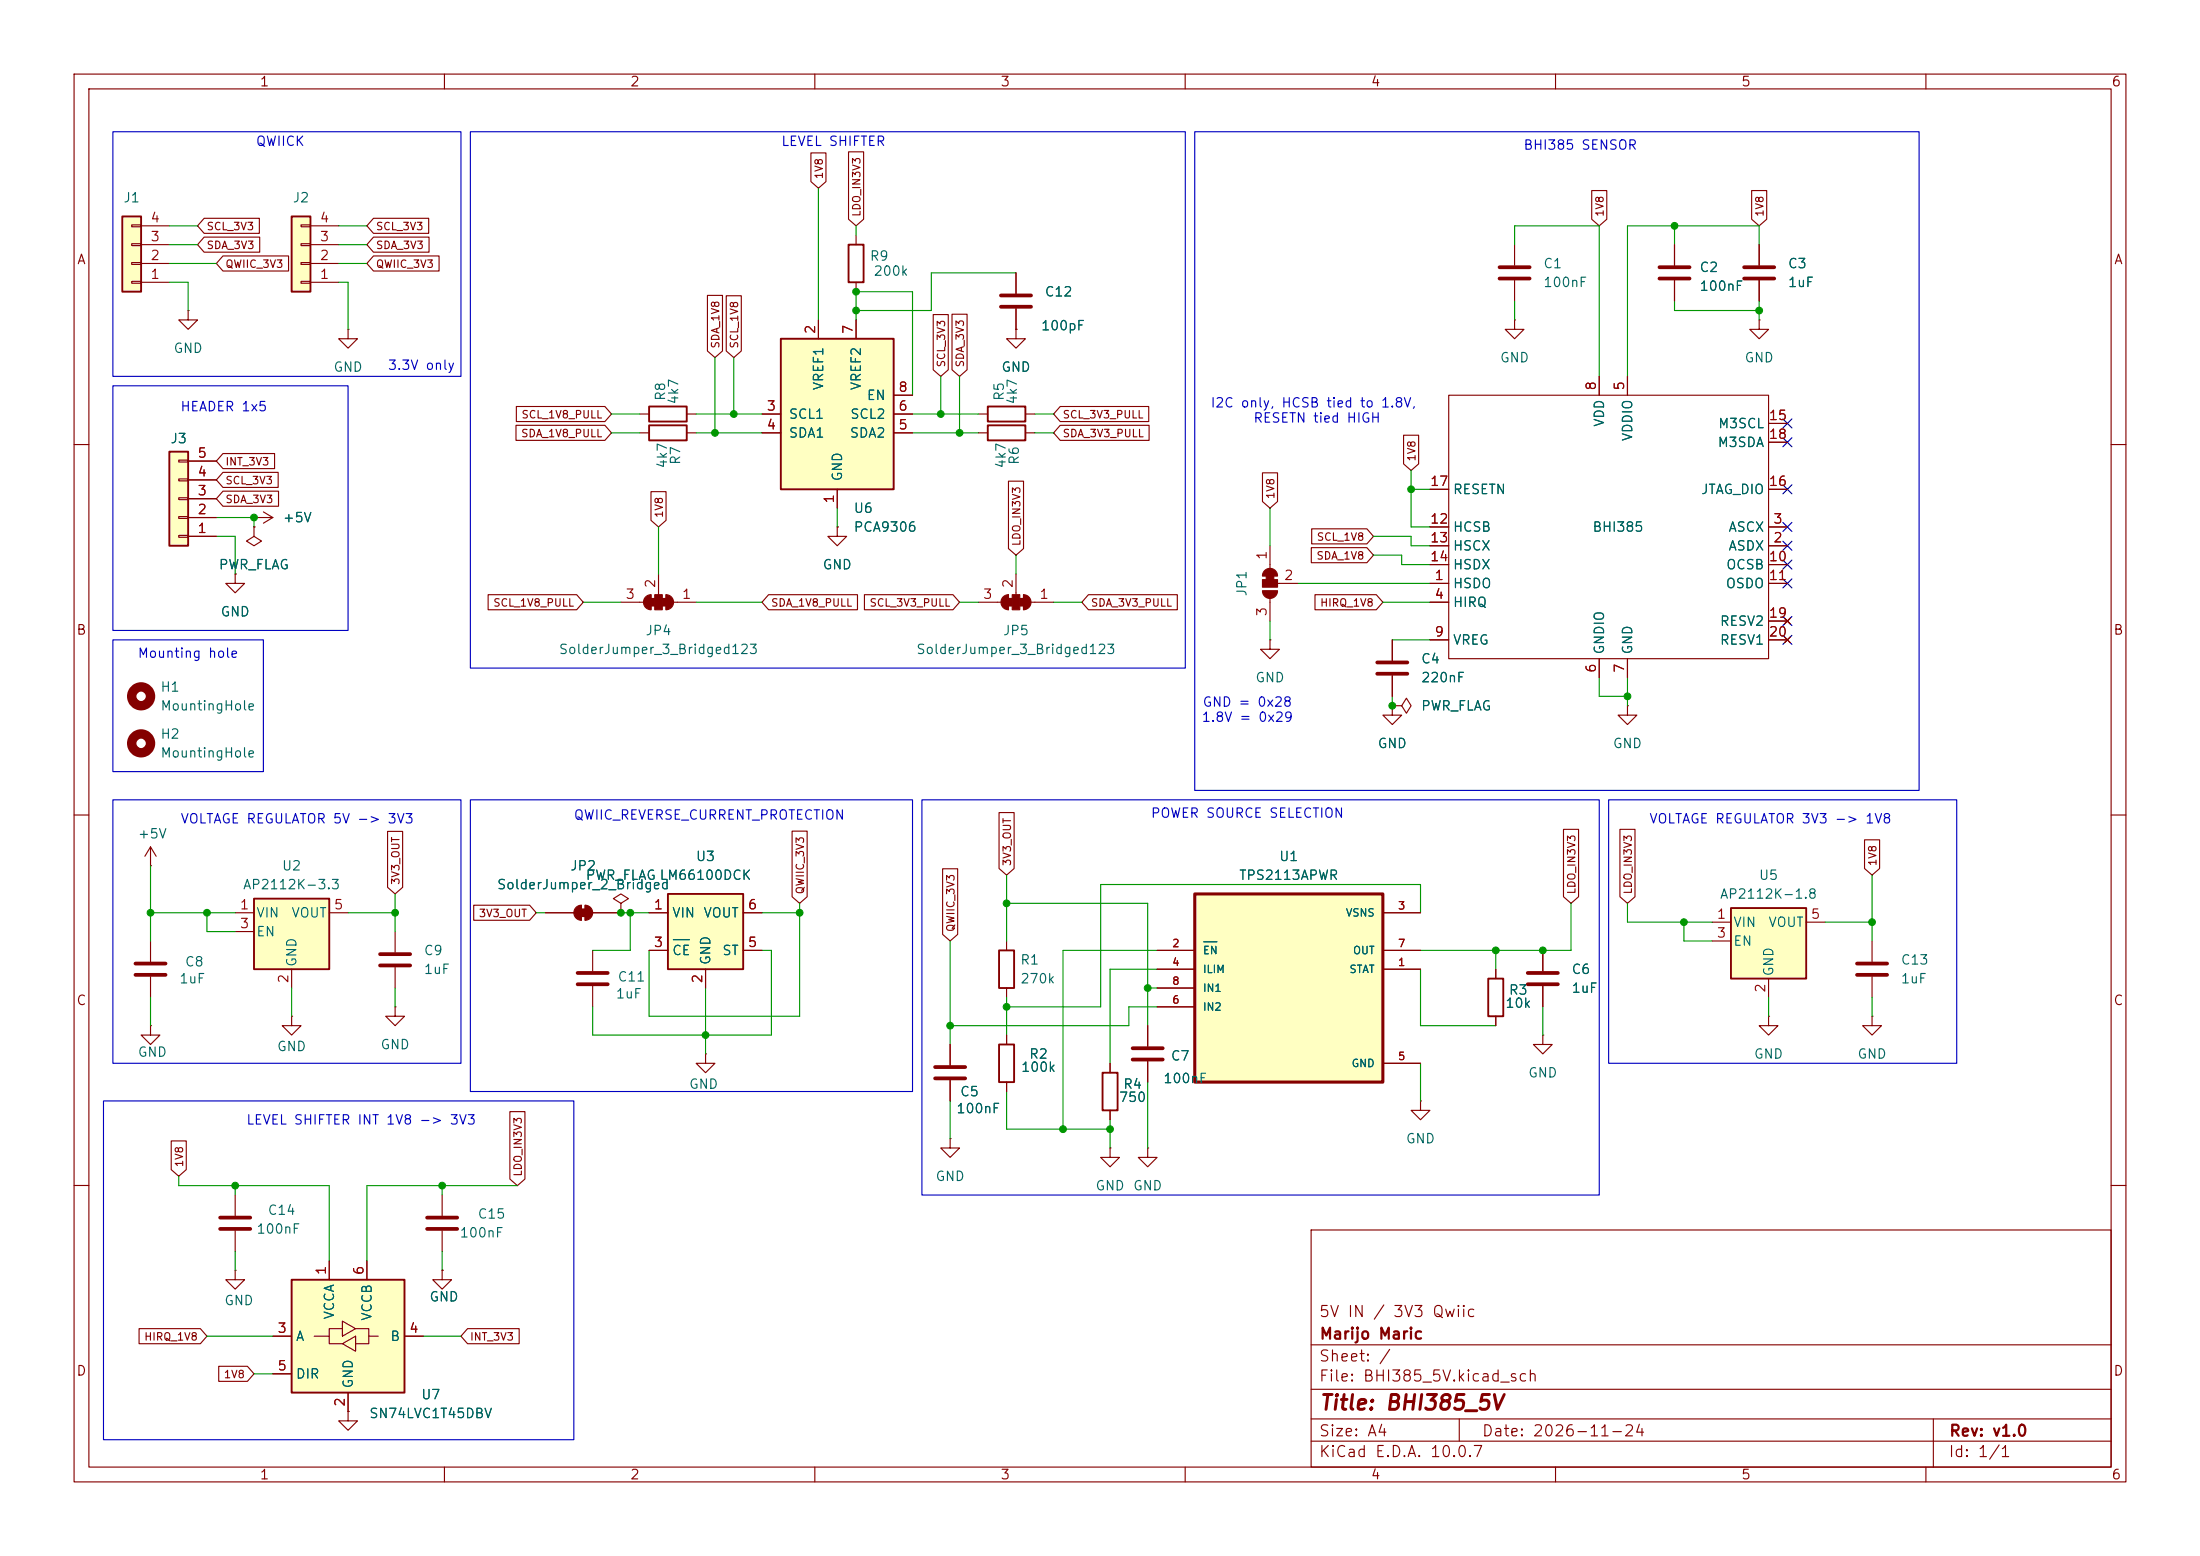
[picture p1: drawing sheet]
<svg xmlns="http://www.w3.org/2000/svg" width="297mm" height="210mm" viewBox="0 0 297 210" stroke-linecap="round" stroke-linejoin="round" font-family="sans-serif">
<g fill="none" stroke="#840000" stroke-width=".15">
<path d="M10 10h277v190h-277zM12 12h273v186h-273zM60 10v2M110 10v2M160 10v2M210 10v2M260 10v2M10 60h2M170.4 77.7h2.1M170.4 79.8h2.1M171.4 73.7v3M172.5 78.7h2.8"/>
<path d="M285 60h2M171.4 80.8v3M188 95.3v1.2h1.2l-1.2 1.3-1.3-1.3h1.3M188 95.3h.1M10 110h2M285 110h2M80 128.3v2.8M80 133.1v2.8M83.8 121.9l1-.6-1-.6-1 .6 1 .6v1.3M83.8 123.2h.1M95.2 142.2v1.3h1.3l-1.3 1.3-1.2-1.3h1.2M95.2 142.2h.1"/>
<path d="M10 160h2M177 166h108v32h-108zM285 160h2M60 198v2M110 198v2M160 198v2M177 194.5h108M177 191.5h108M177 187.5h108M177 181.5h108M197 191.5v3M210 198v2"/>
<path d="M260 198v2M261 191.5v6.5"/>
</g>
<g fill="#840000" stroke="#840000" stroke-width=".15">
<path d="M170.9 77.7h1.1v.5h-1.1z"/>
<path d="M170.7 77a1.02 1.02 0 0 1 1.1-.2 1.02 1.02 0 0 1 .7 .9h-2.1l.1-.4z"/>
<path d="M170.4 78.2h2.1v1h-2.1z"/>
<path d="M170.4 79.8h2.1a1.02 1.02 0 0 1-1.1 1 1.02 1.02 0 0 1-1-1z"/>
</g>
<path d="M78 131.3h4M78 132.8h4" fill="none" stroke="#840000" stroke-width=".51"/>
<path d="M233.7 122.6h10.1v9.5h-10.1z" fill="#ffffc2"/>
<path d="M133.3 54.9h5.1v2h-5.1zM233.7 122.6h10.1v9.5h-10.1z" fill="none" stroke="#840000" stroke-width=".25"/>
<g fill="none" stroke="#840000" stroke-width=".15">
<path d="M132.1 55.9h1.2M137.2 44.5v1.2h1.2l-1.2 1.3-1.3-1.3h1.3M137.2 44.5h.1M138.4 55.9h1.3M195.6 53.3h43.2v35.6h-43.2zM215.9 50.8v2.5M219.7 50.8v2.5M238.8 57.2h2.5M238.8 59.7h2.5M193 78.7h2.6M193 73.7h2.6M193 71.1h2.6"/>
<path d="M193 76.2h2.6M193 66h2.6M238.8 78.7h2.5M238.8 73.7h2.5M238.8 71.1h2.5M238.8 76.2h2.5M238.8 66h2.5M188 95.3h1.2l.7-1.1 .6 1.1-.6 1-.7-1M188 95.3h.1M193 81.3h2.6M193 86.4h2.6M215.9 88.9v2.5"/>
<path d="M219.7 95.3v1.2h1.3l-1.3 1.3-1.3-1.3h1.3M219.7 95.3h.1M219.7 88.9v2.5M238.8 86.4h2.5M238.8 83.8h2.5M240.9 83.4l.8 .8M240.9 86l.8 .7M241.7 83.4l-.8 .8M241.7 86l-.8 .7M231.1 124.5h2.6M231.1 127h2.6M238.8 132.1v2.5"/>
<path d="M243.8 124.5h2.6M252.7 127v2.8M252.7 131.8v2.8M149.9 154.9v1.3h1.2l-1.2 1.3-1.3-1.3h1.3M149.9 154.9h.1M191.8 148.6v1.3h1.2l-1.2 1.2-1.3-1.2h1.3M191.8 148.6h.1"/>
</g>
<path d="M250.7 130h4.1M250.7 131.6h4.1" fill="none" stroke="#840000" stroke-width=".51"/>
<path d="M90.2 120.7h10.1v10.1h-10.1z" fill="#ffffc2"/>
<path d="M114.6 33h2v5.1h-2zM90.2 120.7h10.1v10.1h-10.1z" fill="none" stroke="#840000" stroke-width=".25"/>
<g fill="none" stroke="#840000" stroke-width=".15">
<path d="M115.6 31.8v1.2M115.6 38.1v1.3M204.5 33v2.8M204.5 37.8v2.8M226.1 33v2.8M226.1 37.8v2.8M237.5 33v2.8M237.5 37.8v2.8M237.5 43.2v1.3h1.3l-1.3 1.2-1.3-1.2h1.3M237.5 43.2h.1M113 71.1v1.3h1.3l-1.3 1.3-1.2-1.3h1.2M113 71.1h.1"/>
<path d="M171.4 86.4v1.2h1.3l-1.3 1.3-1.2-1.3h1.2M171.4 86.4h.1M73.7 123.2h3.8M78.5 122.2v2M79 122.2v2M80 123.2h3.8M87.6 123.2h2.6M87.6 128.3h2.6M95.2 130.8v2.6M100.3 123.2h2.6M100.3 128.3h2.6M154.9 138.4v2.8"/>
<path d="M208.3 139.7v1.3h1.2l-1.2 1.2-1.3-1.2h1.3M208.3 139.7h.1M128.3 153.7v1.2h1.2l-1.2 1.3-1.3-1.3h1.3M128.3 153.7h.1M128.3 141v2.8M128.3 145.8v2.8M154.9 154.9v1.3h1.3l-1.3 1.3-1.2-1.3h1.2M154.9 154.9h.1M154.9 143.3v2.8"/>
</g>
<path d="M90.9 126.8h2.2" fill="none" stroke="#006464" stroke-width=".15"/>
<g fill="#840000" stroke="#840000" stroke-width=".15">
<path d="M78.2 122.7h1v1h-1z"/>
<path d="M77.8 122.5l.3-.3h.4v2a1.02 1.02 0 0 1-.9-.6 1.02 1.02 0 0 1 .2-1.1z"/>
<path d="M79 122.2a1.02 1.02 0 0 1 1 1 1.02 1.02 0 0 1-1 1z"/>
</g>
<path d="M202.4 36.1h4.1M202.4 37.6h4.1M224 36.1h4.1M224 37.6h4.1M235.5 36.1h4M235.5 37.6h4M126.2 144h4.1M126.2 145.5h4.1M152.9 141.5h4.1M152.9 143h4.1" fill="none" stroke="#840000" stroke-width=".51"/>
<path d="M161.3 120.7h25.4v25.4h-25.4z" fill="#ffffc2"/>
<path d="M161.3 120.7h25.4v25.4h-25.4z" fill="none" stroke="#840000" stroke-width=".41"/>
<g fill="none" stroke="#840000" stroke-width=".15">
<path d="M137.2 36.8v2.8M132.1 58.4h1.2M137.2 41.7v2.8M138.4 58.4h1.3M204.5 43.2v1.3h1.2l-1.2 1.2-1.3-1.2h1.3M204.5 43.2h.1M137.2 77.5v2.8M132.1 81.3h3M136.1 80.3v2M138.2 80.3v2M139.2 81.3h3M188 86.4v2.8"/>
<path d="M188 91.2v2.8M135.9 127v1.3M135.9 133.4v1.2M135.9 139.7v1.3M156.2 130.8h5.1M156.2 128.3h5.1M156.2 135.9h5.1M156.2 133.4h5.1M186.7 130.8h5.1M186.7 128.3h5.1M186.7 123.2h5.1M201.9 130.8v1.3"/>
<path d="M201.9 137.2v1.2M208.3 128.3v2.8M208.3 133.1v2.8M135.9 146.1v1.2M149.9 143.5v1.3M149.9 149.9v1.2M186.7 143.5h5.1"/>
</g>
<path d="M162.5 127.1h1.8" fill="none" stroke="#006464" stroke-width=".15"/>
<path d="M133.3 57.4h5.1v2h-5.1zM134.9 128.3h2v5.1h-2zM200.9 132.1h2v5.1h-2zM134.9 141h2v5.1h-2zM148.8 144.8h2.1v5.1h-2.1z" fill="none" stroke="#840000" stroke-width=".25"/>
<path d="M135.1 39.9h4.1M135.1 41.4h4.1M185.9 89.4h4.1M185.9 90.9h4.1M206.2 131.3h4.1M206.2 132.8h4.1" fill="none" stroke="#840000" stroke-width=".51"/>
<g fill="#840000" stroke="#840000" stroke-width=".15">
<path d="M137.7 80.8h.5v1h-.5z"/>
<path d="M138.2 80.3a1.02 1.02 0 0 1 1 1 1.02 1.02 0 0 1-1 1z"/>
<path d="M136.7 80.3h1v2h-1z"/>
<path d="M136.1 80.8h.6v1h-.6z"/>
<path d="M135.4 80.6l.4-.3h.3v2a1.02 1.02 0 0 1-.9-.6 1.02 1.02 0 0 1 .2-1.1z"/>
</g>
<path d="M105.4 45.7h15.2v20.3h-15.2z" fill="#ffffc2"/>
<path d="M105.4 45.7h15.2v20.3h-15.2z" fill="none" stroke="#840000" stroke-width=".25"/>
<g fill="none" stroke="#840000" stroke-width=".15">
<path d="M25.4 41.9v1.3h1.3l-1.3 1.3-1.3-1.3h1.3M25.4 41.9h.1M102.9 55.9h2.5M102.9 58.4h2.5M110.5 43.2v2.5M115.6 43.2v2.5M120.6 55.9h2.6M120.6 58.4h2.6M120.6 53.3h2.6M88.9 77.5v2.8M113 66v2.6M83.8 81.3h3.1"/>
<path d="M87.9 80.3v2M89.9 80.3v2M90.9 81.3h3.1M238.8 137.2v1.2h1.2l-1.2 1.3-1.3-1.3h1.3M238.8 137.2h.1M252.7 137.2v1.2h1.3l-1.3 1.3-1.2-1.3h1.2M252.7 137.2h.1"/>
</g>
<g fill="#840000" stroke="#840000" stroke-width=".15">
<path d="M89.4 80.8h.5v1h-.5z"/>
<path d="M89.9 80.3a1.02 1.02 0 0 1 1 1 1.02 1.02 0 0 1-1 1z"/>
<path d="M88.4 80.3h1v2h-1z"/>
<path d="M87.9 80.8h.5v1h-.5z"/>
<path d="M87.2 80.6l.3-.3h.4v2a1.02 1.02 0 0 1-.9-.6 1.02 1.02 0 0 1 .2-1.1z"/>
</g>
<path d="M16.5 29.2h2.5v10.2h-2.5z" fill="#ffffc2"/>
<path d="M16.5 29.2h2.5v10.2h-2.5z" fill="none" stroke="#840000" stroke-width=".25"/>
<path d="M17.8 38h1.2v.2h-1.2zM17.8 35.4h1.2v.3h-1.2zM17.8 32.9h1.2v.2h-1.2zM17.8 30.4h1.2v.2h-1.2zM19 38.1h3.9M19 35.6h3.9M19 33h3.9M19 30.5h3.9" fill="none" stroke="#840000" stroke-width=".15"/>
<path d="M39.4 29.2h2.5v10.2h-2.5z" fill="#ffffc2"/>
<path d="M39.4 29.2h2.5v10.2h-2.5z" fill="none" stroke="#840000" stroke-width=".25"/>
<path d="M40.6 38h1.3v.2h-1.3zM40.6 35.4h1.3v.3h-1.3zM40.6 32.9h1.3v.2h-1.3zM40.6 30.4h1.3v.2h-1.3zM41.9 38.1h3.8M41.9 35.6h3.8M41.9 33h3.8M41.9 30.5h3.8M47 44.5v1.2h1.3l-1.3 1.3-1.3-1.3h1.3M47 44.5h.1" fill="none" stroke="#840000" stroke-width=".15"/>
<path d="M22.9 61h2.5v12.7h-2.5z" fill="#ffffc2"/>
<path d="M87.6 54.9h5.1v2h-5.1zM87.6 57.4h5.1v2h-5.1zM22.9 61h2.5v12.7h-2.5z" fill="none" stroke="#840000" stroke-width=".25"/>
<g fill="none" stroke="#840000" stroke-width=".15">
<path d="M86.4 55.9h1.2M86.4 58.4h1.2M92.7 55.9h1.3M92.7 58.4h1.3M24.1 72.3h1.3v.2h-1.3zM24.1 69.7h1.3v.3h-1.3zM24.1 67.2h1.3v.2h-1.3zM24.1 64.6h1.3v.3h-1.3zM24.1 62.1h1.3v.3h-1.3zM25.4 72.4h3.8M25.4 69.9h3.8M25.4 67.3h3.8"/>
<path d="M25.4 64.8h3.8M25.4 62.2h3.8M31.7 77.5v1.2h1.3l-1.3 1.3-1.2-1.3h1.2M31.7 77.5h.1M34.3 69.9h.1M34.3 71.1v1.3l1 .6-1 .7-1-.7 1-.6M34.3 71.1h.1M34.3 69.9h2.5M35.6 69.1l1.2 .8M36.8 69.9l-1.2 .7M20.3 138.4v1.3h1.3l-1.3 1.3-1.3-1.3h1.3M20.3 138.4h.1"/>
<path d="M20.3 127v2.8M20.3 131.8v2.8M39.4 137.2v1.2h1.2l-1.2 1.3-1.3-1.3h1.3M39.4 137.2h.1M53.3 135.9v1.3h1.3l-1.3 1.2-1.2-1.2h1.2M53.3 135.9h.1M53.3 125.7v2.8M53.3 130.6v2.8"/>
</g>
<path d="M18.3 130h4.1M18.3 131.6h4.1M51.3 128.8h4.1M51.3 130.3h4.1" fill="none" stroke="#840000" stroke-width=".51"/>
<g fill="none" stroke="#840000" stroke-width="1.3">
<circle cx="19" cy="94" r="1.27"/>
<circle cx="19" cy="100.3" r="1.27"/>
</g>
<path d="M34.3 121.3h10.1v9.5h-10.1z" fill="#ffffc2"/>
<path d="M34.3 121.3h10.1v9.5h-10.1z" fill="none" stroke="#840000" stroke-width=".25"/>
<path d="M20.3 116.8h.1M20.3 114.3l-.7 1.3M20.3 114.3l.8 1.3M20.3 114.3v2.5M31.7 123.2h2.6M31.7 125.7h2.6M39.4 130.8v2.6M44.4 123.2h2.6" fill="none" stroke="#840000" stroke-width=".15"/>
<path d="M39.4 172.7h15.2v15.3h-15.2z" fill="#ffffc2"/>
<path d="M39.4 172.7h15.2v15.3h-15.2z" fill="none" stroke="#840000" stroke-width=".25"/>
<g fill="none" stroke="#840000" stroke-width=".15">
<path d="M27.6 32h7.5v2h-7.5l-.9-1zM27.6 29.5h7.4v2h-7.4l-.9-1zM30.1 34.5h8.9v2.1h-8.9l-.9-1zM50.4 34.5h8.9v2.1h-8.9l-.9-1zM50.4 29.5h7.5v2h-7.5l-.9-1zM50.4 32h7.5v2h-7.5l-.9-1zM95.5 39.9h2v7.5l-1 .9-1-.9zM98 39.9h2.1v7.5l-1 .9-1.1-.9zM109.5 20.6h2v3.9l-1 .9-1-.9zM114.6 20.5h2v9.1l-1 .9-1-.9zM137.2 36.8v2.8M214.9 25.7h2v3.9l-1 .9-1-.9z"/>
<path d="M226.1 33v2.8M226.1 37.8v2.8M236.5 25.7h2v3.9l-1 .9-1-.9zM237.5 33v2.8M237.5 37.8v2.8M69.7 57.4h12l.8 1-.8 1h-12zM69.7 54.9h12l.8 1-.8 1h-12zM102.9 55.9h2.5M102.9 58.4h2.5M110.5 43.2v2.5M115.6 43.2v2.5M120.6 55.9h2.6"/>
<path d="M120.6 58.4h2.6M120.6 53.3h2.6M126 42.5h2v7.4l-1 .9-1-.9zM128.5 42.4h2.1v7.5l-1.1 .9-1-.9zM137.2 44.5h.1M137.2 41.7v2.8M143.1 54.9h12v2h-12l-.9-1zM143.1 57.4h12v2h-12l-.9-1zM189.5 58.7h2v3.9l-1 .9-1-.9zM215.9 50.8v2.5M219.7 50.8v2.5M238.8 57.2h2.5"/>
<path d="M238.8 59.7h2.5M25.4 72.4h3.8M25.4 69.9h3.8M25.4 67.3h3.8M25.4 64.8h3.8M25.4 62.2h3.8M30.1 61.2h7v2h-7l-.9-1zM30.1 63.8h7.5v2h-7.5l-.9-1zM30.1 66.3h7.5v2h-7.5l-.9-1zM31.7 77.5h.1M34.3 69.9h.1M34.3 71.1h.1"/>
<path d="M87.9 66.4h2v3.8l-1 .9-1-.9zM113 71.1h.1M113 66v2.6M136.1 64.9h2.1v9.1l-1 .9-1.1-.9zM170.4 63.8h2.1v3.9l-1.1 .9-1-.9zM177 73.9h7.5l.9 1-.9 1h-7.5zM177.1 71.4h7.4l.9 1-.9 1h-7.4zM193 78.7h2.6M193 73.7h2.6M193 71.1h2.6M193 76.2h2.6M193 66h2.6"/>
<path d="M238.8 78.7h2.5M238.8 73.7h2.5M238.8 71.1h2.5M238.8 76.2h2.5M238.8 66h2.5M65.9 80.3h12l.8 1-.8 1h-12zM103.8 80.3h12v2h-12l-.9-1zM116.7 80.3h12l.8 1-.8 1h-12zM146.9 80.3h12v2h-12l-.9-1zM177.5 80.3h8.3l.9 1-.9 1h-8.3zM188 95.3h.1M188 86.4v2.8"/>
<path d="M188 91.2v2.8M193 81.3h2.6M193 86.4h2.6M215.9 88.9v2.5M219.7 88.9v2.5M238.8 86.4h2.5M238.8 83.8h2.5M240.9 83.4l.8 .8M240.9 86l.8 .7M241.7 83.4l-.8 .8M241.7 86l-.8 .7M52.3 112.2h2.1v7.6l-1.1 .9-1-.9z"/>
<path d="M106.9 112.2h2.1v8.8l-1.1 .9-1-.9zM127.3 117.3h2v8.8l-1 .9-1-.9zM134.9 109.7h2v7.5l-1 .9-1-.9zM211.1 111.9h2v9.1l-1 .9-1-.9zM218.7 111.9h2v9.1l-1 .9-1-.9zM251.7 113.3h2v3.9l-1 .9-1-.9zM64 122.2h7.5l.9 1-.9 1h-7.5zM73.7 123.2h3.8M80 123.2h3.8M83.8 123.2h.1M87.6 128.3h2.6M87.6 123.2h2.6"/>
<path d="M95.2 130.8v2.6M100.3 128.3h2.6M100.3 123.2h2.6M135.9 139.7v1.3M154.9 138.4v2.8M156.2 130.8h5.1M156.2 128.3h5.1M156.2 135.9h5.1M156.2 133.4h5.1M186.7 130.8h5.1M186.7 128.3h5.1M186.7 123.2h5.1"/>
<path d="M201.9 130.8v1.3M201.9 137.2v1.2M208.3 128.3v2.8M208.3 133.1v2.8M23.1 154h2v3.9l-1 .9-1-.9zM68.8 150h2.1v9.1l-1.1 .9-1-.9zM128.3 141v2.8M128.3 145.8v2.8M135.9 146.1v1.2M149.9 143.5v1.3M149.9 149.9v1.2M154.9 143.3v2.8"/>
<path d="M186.7 143.5h5.1M18.8 179.3h8.3l.8 1-.8 1.1h-8.3zM31.7 171.5v1.2h-1.2l1.2 1.3 1.3-1.3h-1.3M31.7 171.5h.1M31.7 161.3v2.8M31.7 166.1v2.8M44.4 170.2v2.5M46.2 179.3h-1.8v1M46.2 178.3l1.8 1-1.8 1zM48 179.3h1.8v1h1.3M49.5 170.2v2.5M59.7 171.5v1.2h-1.3l1.3 1.3 1.3-1.3h-1.3"/>
<path d="M59.7 171.5h.1M59.7 161.3v2.8M59.7 166.1v2.8M63.1 179.3h7v2.1h-7l-.9-1.1zM29.5 184.4h3.9l.9 1-.9 1h-3.9zM36.8 180.3h2.6M36.8 185.4h2.6M42.4 180.3h2v1.1h1.8M46.2 181.4l1.8-1.1v2.1zM47 190.5v1.3h-1.3l1.3 1.2 1.3-1.2h-1.3M47 190.5h.1M47 188v2.5"/>
<path d="M49.8 180.3v1.1h-1.8M54.6 180.3h2.5"/>
</g>
<path d="M29.7 164.3h4.1M29.7 165.9h4.1M57.7 164.3h4M57.7 165.9h4" fill="none" stroke="#840000" stroke-width=".51"/>
<g fill="none" stroke="#009600" stroke-width=".15">
<path d="M22.9 30.5h3.8M22.9 38.1h2.5v3.8M22.9 33h3.8M22.9 35.6h6.3M45.7 30.5h3.8M45.7 38.1h1.3v6.4M45.7 33h3.8M45.7 35.6h3.8M110.5 25.4v17.8M115.6 30.5v1.3M137.2 36.8h-11.5v5.1h-10.1M204.5 33v-2.5h11.4v20.3"/>
<path d="M226.1 30.5v2.5M237.5 33v-2.5h-17.8v20.3M82.5 55.9h3.9M82.5 58.4h3.9M94 55.9h8.9M94 58.4h8.9M96.5 48.3v10.1M99.1 48.3v7.6M115.6 43.2v-3.8h7.6v13.9M123.2 55.9h8.9M123.2 58.4h8.9M127 50.8v5.1"/>
<path d="M129.5 50.8v7.6M139.7 55.9h2.5M139.7 58.4h2.5M204.5 40.6v2.6M226.1 40.6v1.3h11.4M237.5 40.6v2.6M29.2 72.4h2.5v5.1M29.2 69.9h5.1v1.2M88.9 71.1v6.4M113 68.6v2.5M137.2 74.9v2.6M171.4 68.6v5.1"/>
<path d="M175.3 78.7h17.7M185.4 72.4h5.1v1.3h2.5M185.4 74.9h3.8v1.3h3.8M190.5 63.5v7.6h2.5M190.5 66h2.5M78.7 81.3h5.1M94 81.3h8.9M129.5 81.3h2.6M142.2 81.3h3.8M171.4 83.8v2.6M186.7 81.3h6.3M188 86.4h5"/>
<path d="M188 94v1.3M215.9 91.4v2.6h3.8M219.7 91.4v3.9M20.3 116.8v10.2M135.9 118.1v8.9M252.7 118.1v8.9M20.3 123.2h11.4M20.3 134.6v3.8M27.9 123.2v2.5h3.8M39.4 133.4v3.8M47 123.2h6.3M53.3 120.7v5"/>
<path d="M53.3 133.4v2.5M72.4 123.2h1.3M83.8 123.2h3.8M85.1 123.2v5.1h-5.1M95.2 133.4v8.8M102.9 128.3h1.2v11.4h-24.1v-3.8M102.9 123.2h5M107.9 121.9v15.3h-20.3v-8.9M128.3 127v14M135.9 134.6v5.1M135.9 121.9h19v16.5M154.9 133.4h1.3"/>
<path d="M156.2 135.9h-3.8v2.5h-24.1M156.2 128.3h-12.7v24.1M156.2 130.8h-6.3v12.7M191.8 123.2v-3.8h-43.2v16.5h-12.7M191.8 130.8v7.6h10.1M201.9 128.3v2.5M208.3 135.9v3.8M212.1 121.9v6.4h-20.3M219.7 121.9v2.6h11.4M227.3 124.5v2.5h3.8M238.8 134.6v2.6M246.4 124.5h6.3"/>
<path d="M252.7 134.6v2.6M24.1 158.8v1.2h20.3v10.2M128.3 148.6v5.1M135.9 147.3v5.1h14M149.9 151.1v3.8M154.9 146.1v8.8M191.8 143.5v5.1M31.7 160v1.3M31.7 168.9v2.6M59.7 160v1.3M59.7 168.9v2.6M69.8 160h-20.3v10.2"/>
<path d="M27.9 180.3h8.9M34.3 185.4h2.5M57.1 180.3h5.1"/>
</g>
<g fill="none" stroke="#000084" stroke-width=".15">
<path d="M240.7 59.1l1.2 1.2M240.7 56.5l1.2 1.3M241.9 59.1l-1.2 1.2M241.9 56.5l-1.2 1.3M240.7 78.1l1.2 1.2M240.7 65.4l1.2 1.2M240.7 70.5l1.2 1.2M240.7 75.6l1.2 1.2M240.7 73.1l1.2 1.2M241.9 78.1l-1.2 1.2M241.9 65.4l-1.2 1.2M241.9 70.5l-1.2 1.2"/>
<path d="M241.9 75.6l-1.2 1.2M241.9 73.1l-1.2 1.2M240.7 85.8l1.2 1.2M240.7 83.2l1.2 1.2M241.9 85.8l-1.2 1.2M241.9 83.2l-1.2 1.2"/>
</g>
<path d="M15.2 17.8h47v33h-47zM63.5 17.8h96.5v72.4h-96.5zM161.3 17.8h97.8v88.9h-97.8zM15.2 52.1h31.8v33h-31.8zM15.2 86.4h20.4v17.7h-20.4zM15.2 108h47v35.5h-47zM63.5 108h59.7v39.3h-59.7zM124.5 108h91.4v53.3h-91.4zM217.2 108h47v35.5h-47zM14 148.6h63.5v45.7h-63.5z" fill="none" stroke="#0000c2" stroke-width=".15"/>
<path d="M90.9 126.8h2.2M162.5 127.1h1.8" fill="none" stroke="#006464" stroke-width=".15"/>
<g fill="#009600" stroke="#009600" stroke-width=".14">
<circle cx="226.1" cy="30.5" r=".46"/>
<circle cx="237.5" cy="41.9" r=".46"/>
<circle cx="190.5" cy="66" r=".46"/>
<circle cx="188" cy="95.3" r=".46"/>
<circle cx="219.7" cy="94" r=".46"/>
<circle cx="227.3" cy="124.5" r=".46"/>
<circle cx="201.9" cy="128.3" r=".46"/>
<circle cx="208.3" cy="128.3" r=".46"/>
<circle cx="252.7" cy="124.5" r=".46"/>
<circle cx="128.3" cy="138.4" r=".46"/>
<circle cx="154.9" cy="133.4" r=".46"/>
<circle cx="135.9" cy="121.9" r=".46"/>
<circle cx="135.9" cy="135.9" r=".46"/>
<circle cx="149.9" cy="152.4" r=".46"/>
<circle cx="143.5" cy="152.4" r=".46"/>
<circle cx="129.5" cy="58.4" r=".46"/>
<circle cx="127" cy="55.9" r=".46"/>
<circle cx="115.6" cy="39.4" r=".46"/>
<circle cx="115.6" cy="41.9" r=".46"/>
<circle cx="95.2" cy="139.7" r=".46"/>
<circle cx="85.1" cy="123.2" r=".46"/>
<circle cx="107.9" cy="123.2" r=".46"/>
<circle cx="83.8" cy="123.2" r=".46"/>
<circle cx="34.3" cy="69.9" r=".46"/>
<circle cx="99.1" cy="55.9" r=".46"/>
<circle cx="96.5" cy="58.4" r=".46"/>
<circle cx="20.3" cy="123.2" r=".46"/>
<circle cx="27.9" cy="123.2" r=".46"/>
<circle cx="53.3" cy="123.2" r=".46"/>
<circle cx="31.7" cy="160" r=".46"/>
<circle cx="59.7" cy="160" r=".46"/>
</g>
<text font-size="2" fill="#840000" x="178" y="190.8">Title: BHI385_5V</text>
<g font-size="1.5" fill="#840000">
<text x="178" y="178.1">5V IN / 3V3 Qwiic</text>
<text x="178" y="184.1">Sheet: /</text>
<text x="178" y="181.1">Marijo Maric</text>
<text x="178" y="186.8">File: BHI385_5V.kicad_sch</text>
<text x="178" y="197">KiCad E.D.A. 10.0.7</text>
<text x="178" y="194.2">Size: A4</text>
<text x="200" y="194.2">Date: 2026-11-24</text>
<text x="263" y="197">Id: 1/1</text>
<text x="263" y="194.2">Rev: v1.0</text>
</g>
<g font-size="1.3" fill="#840000">
<text x="35" y="12">1</text>
<text x="85" y="12">2</text>
<text x="135" y="12">3</text>
<text x="185" y="12">4</text>
<text x="235" y="12">5</text>
<text x="285" y="12">6</text>
<text x="10.3" y="36">A</text>
<text x="285.3" y="36">A</text>
<text x="10.2" y="86">B</text>
<text x="285.2" y="86">B</text>
<text x="10.2" y="136">C</text>
<text x="285.2" y="136">C</text>
<text x="10.2" y="186">D</text>
<text x="285.2" y="186">D</text>
<text x="35" y="200">1</text>
<text x="85" y="200">2</text>
<text x="135" y="200">3</text>
<text x="185" y="200">4</text>
<text x="235" y="200">5</text>
<text x="285" y="200">6</text>
</g>
<g font-size="1.3" fill="#0000c2">
<text x="34.5" y="20">QWIICK</text>
<text x="105.4" y="20">LEVEL SHIFTER</text>
<text x="205.6" y="20.5">BHI385 SENSOR</text>
<text x="52.3" y="50.2">3.3V only</text>
<text x="24.3" y="55.8">HEADER 1x5</text>
<text x="163.3" y="55.3">I2C only, HCSB tied to 1.8V,</text>
<text x="169.1" y="57.4">RESETN tied HIGH</text>
<text x="18.5" y="89.1">Mounting hole</text>
<text x="162.3" y="95.7">GND = 0x28</text>
<text x="162.1" y="97.7">1.8V = 0x29</text>
<text x="24.3" y="111.5">VOLTAGE REGULATOR 5V -&gt; 3V3</text>
<text x="77.4" y="110.9">QWIIC_REVERSE_CURRENT_PROTECTION</text>
<text x="155.3" y="110.7">POWER SOURCE SELECTION</text>
<text x="222.6" y="111.5">VOLTAGE REGULATOR 3V3 -&gt; 1V8</text>
<text x="33.2" y="152.1">LEVEL SHIFTER INT 1V8 -&gt; 3V3</text>
</g>
<g font-size="1.3" fill="#006464">
<text x="16.6" y="27.6">J1</text>
<text x="39.4" y="27.6">J2</text>
<text x="117.3" y="35.5">R9</text>
<text x="117.8" y="37.5">200k</text>
<text x="141" y="40.3">C12</text>
<text x="208.3" y="36.5">C1</text>
<text x="208.3" y="39.1">100nF</text>
<text x="229.3" y="37">C2</text>
<text x="229.3" y="39.6">100nF</text>
<text x="241.3" y="36.5">C3</text>
<text x="241.3" y="39.1">1uF</text>
<text x="23.3" y="48">GND</text>
<text x="140.4" y="44.9">100pF</text>
<text x="44.9" y="50.5">GND</text>
<text x="111.5" y="52.8" transform="rotate(-90 111.5 52.8)">VREF1</text>
<text x="116.5" y="52.8" transform="rotate(-90 116.5 52.8)">VREF2</text>
<text x="135.1" y="50.5">GND</text>
<text x="202.4" y="49.2">GND</text>
<text x="235.4" y="49.2">GND</text>
<text x="90.1" y="54.2" transform="rotate(-90 90.1 54.2)">R8</text>
<text x="91.9" y="54.7" transform="rotate(-90 91.9 54.7)">4k7</text>
<text x="106.4" y="56.8">SCL1</text>
<text x="106.4" y="59.4">SDA1</text>
<text x="114.6" y="59.4">SDA2</text>
<text x="114.7" y="56.8">SCL2</text>
<text x="116.9" y="54.3">EN</text>
<text x="135.8" y="54.2" transform="rotate(-90 135.8 54.2)">R5</text>
<text x="137.6" y="54.7" transform="rotate(-90 137.6 54.7)">4k7</text>
<text x="216.9" y="57.7" transform="rotate(-90 216.9 57.7)">VDD</text>
<text x="220.7" y="59.6" transform="rotate(-90 220.7 59.6)">VDDIO</text>
<text x="231.9" y="58.1">M3SCL</text>
<text x="22.9" y="60.1">J3</text>
<text x="90.4" y="63.3" transform="rotate(-90 90.4 63.3)">4k7</text>
<text x="92.1" y="62.8" transform="rotate(-90 92.1 62.8)">R7</text>
<text x="114" y="65.1" transform="rotate(-90 114 65.1)">GND</text>
<text x="136.1" y="63.3" transform="rotate(-90 136.1 63.3)">4k7</text>
<text x="137.9" y="62.8" transform="rotate(-90 137.9 62.8)">R6</text>
<text x="231.8" y="60.7">M3SDA</text>
<text x="38.1" y="70.8">+5V</text>
<text x="115.2" y="69.5">U6</text>
<text x="196.1" y="67">RESETN</text>
<text x="229.6" y="67">JTAG_DIO</text>
<text x="29.4" y="77.2">PWR_FLAG</text>
<text x="111" y="77.2">GND</text>
<text x="115.2" y="72.1">PCA9306</text>
<text x="196.1" y="72.1">HCSB</text>
<text x="196.1" y="74.6">HSCX</text>
<text x="196.1" y="77.2">HSDX</text>
<text x="214.9" y="72.1">BHI385</text>
<text x="232.9" y="77.2">OCSB</text>
<text x="233.2" y="74.6">ASDX</text>
<text x="233.2" y="72.1">ASCX</text>
<text x="29.7" y="83.5">GND</text>
<text x="168.6" y="80.6" transform="rotate(-90 168.6 80.6)">JP1</text>
<text x="196.1" y="79.7">HSDO</text>
<text x="196.1" y="82.2">HIRQ</text>
<text x="232.9" y="79.7">OSDO</text>
<text x="75.3" y="88.6">SolderJumper_3_Bridged123</text>
<text x="87" y="86.1">JP4</text>
<text x="123.6" y="88.6">SolderJumper_3_Bridged123</text>
<text x="135.3" y="86.1">JP5</text>
<text x="191.8" y="89.9">C4</text>
<text x="196.1" y="87.3">VREG</text>
<text x="216.9" y="88.4" transform="rotate(-90 216.9 88.4)">GNDIO</text>
<text x="220.7" y="88.4" transform="rotate(-90 220.7 88.4)">GND</text>
<text x="232.1" y="84.8">RESV2</text>
<text x="232.1" y="87.3">RESV1</text>
<text x="21.6" y="93.7">H1</text>
<text x="169.4" y="92.4">GND</text>
<text x="191.8" y="92.4">220nF</text>
<text x="21.6" y="100">H2</text>
<text x="21.6" y="96.2">MountingHole</text>
<text x="185.9" y="101.3">GND</text>
<text x="191.8" y="96.2">PWR_FLAG</text>
<text x="217.6" y="101.3">GND</text>
<text x="21.6" y="102.6">MountingHole</text>
<text x="18.5" y="113.5">+5V</text>
<text x="38" y="117.8">U2</text>
<text x="76.9" y="117.8">JP2</text>
<text x="79" y="119.1">PWR_FLAG LM66100DCK</text>
<text x="93.9" y="116.5">U3</text>
<text x="167.2" y="119.1">TPS2113APWR</text>
<text x="172.6" y="116.5">U1</text>
<text x="237.4" y="119.1">U5</text>
<text x="32.7" y="120.3">AP2112K-3.3</text>
<text x="34.5" y="124.2">VIN</text>
<text x="39.3" y="124.2">VOUT</text>
<text x="67" y="120.3">SolderJumper_2_Bridged</text>
<text x="90.7" y="124.2">VIN</text>
<text x="94.9" y="124.2">VOUT</text>
<text x="232.1" y="121.6">AP2112K-1.8</text>
<text x="233.9" y="125.4">VIN</text>
<text x="238.6" y="125.4">VOUT</text>
<text x="24.9" y="130.8">C8</text>
<text x="34.5" y="126.7">EN</text>
<text x="40.3" y="130.6" transform="rotate(-90 40.3 130.6)">GND</text>
<text x="57.1" y="129.2">C9</text>
<text x="57.1" y="131.8">1uF</text>
<text x="90.7" y="129.2">CE</text>
<text x="96.2" y="130.3" transform="rotate(-90 96.2 130.3)">GND</text>
<text x="97.4" y="129.2">ST</text>
<text x="137.7" y="130.5">R1</text>
<text x="212.1" y="131.8">C6</text>
<text x="233.9" y="128">EN</text>
<text x="239.7" y="131.9" transform="rotate(-90 239.7 131.9)">GND</text>
<text x="256.5" y="130.5">C13</text>
<text x="24.1" y="133">1uF</text>
<text x="83" y="135.1">1uF</text>
<text x="83.3" y="132.8">C11</text>
<text x="137.7" y="133">270k</text>
<text x="203.1" y="136.3">10k</text>
<text x="203.6" y="134.6">R3</text>
<text x="212.1" y="134.3">1uF</text>
<text x="256.5" y="133">1uF</text>
<text x="18.5" y="142.9">GND</text>
<text x="37.3" y="142.2">GND</text>
<text x="51.3" y="141.9">GND</text>
<text x="138.8" y="143.2">R2</text>
<text x="158" y="143.5">C7</text>
<text x="236.7" y="143.2">GND</text>
<text x="250.7" y="143.2">GND</text>
<text x="92.9" y="147.3">GND</text>
<text x="129.5" y="148.3">C5</text>
<text x="137.8" y="145">100k</text>
<text x="151" y="149">750</text>
<text x="151.5" y="147.3">R4</text>
<text x="157" y="146.5">100nF</text>
<text x="206.2" y="145.7">GND</text>
<text x="129" y="150.6">100nF</text>
<text x="189.7" y="154.6">GND</text>
<text x="126.2" y="159.7">GND</text>
<text x="147.8" y="161">GND</text>
<text x="152.9" y="161">GND</text>
<text x="34.5" y="166.8">100nF</text>
<text x="36.1" y="164.3">C14</text>
<text x="62" y="167.3">100nF</text>
<text x="64.4" y="164.8">C15</text>
<text x="30.2" y="176.5">GND</text>
<text x="45.4" y="178.2" transform="rotate(-90 45.4 178.2)">VCCA</text>
<text x="50.5" y="178.4" transform="rotate(-90 50.5 178.4)">VCCB</text>
<text x="57.9" y="176">GND</text>
<text x="39.9" y="181.3">A</text>
<text x="52.6" y="181.3">B</text>
<text x="39.9" y="186.4">DIR</text>
<text x="48" y="187.5" transform="rotate(-90 48 187.5)">GND</text>
<text x="49.8" y="191.7">SN74LVC1T45DBV</text>
<text x="56.8" y="189.2">U7</text>
</g>
<g font-size="1.3" fill="#a90000">
<text x="20.2" y="35.4">2</text>
<text x="20.2" y="32.9">3</text>
<text x="20.2" y="30.3">4</text>
<text x="43.1" y="35.4">2</text>
<text x="43.1" y="32.9">3</text>
<text x="43.1" y="30.3">4</text>
<text x="20.2" y="38">1</text>
<text x="43.1" y="38">1</text>
<text x="110.4" y="45.2" transform="rotate(-90 110.4 45.2)">2</text>
<text x="115.4" y="45.2" transform="rotate(-90 115.4 45.2)">7</text>
<text x="121.2" y="53.2">8</text>
<text x="215.8" y="52.8" transform="rotate(-90 215.8 52.8)">8</text>
<text x="219.6" y="52.8" transform="rotate(-90 219.6 52.8)">5</text>
<text x="103.4" y="55.7">3</text>
<text x="103.4" y="58.3">4</text>
<text x="121.2" y="58.3">5</text>
<text x="121.2" y="55.7">6</text>
<text x="238.7" y="57">15</text>
<text x="238.7" y="59.6">18</text>
<text x="26.6" y="64.6">4</text>
<text x="26.6" y="62.1">5</text>
<text x="193" y="65.9">17</text>
<text x="238.7" y="65.9">16</text>
<text x="26.6" y="69.7">2</text>
<text x="26.6" y="67.2">3</text>
<text x="112.9" y="68" transform="rotate(-90 112.9 68)">1</text>
<text x="193" y="71">12</text>
<text x="239.3" y="71">3</text>
<text x="26.6" y="72.3">1</text>
<text x="171.3" y="75.7" transform="rotate(-90 171.3 75.7)">1</text>
<text x="193" y="73.5">13</text>
<text x="193" y="76.1">14</text>
<text x="238.7" y="76.1">10</text>
<text x="239.3" y="73.5">2</text>
<text x="84.4" y="81.1">3</text>
<text x="88.8" y="79.5" transform="rotate(-90 88.8 79.5)">2</text>
<text x="92" y="81.1">1</text>
<text x="132.6" y="81.1">3</text>
<text x="137" y="79.5" transform="rotate(-90 137 79.5)">2</text>
<text x="140.2" y="81.1">1</text>
<text x="171.3" y="83.3" transform="rotate(-90 171.3 83.3)">3</text>
<text x="173.3" y="78.6">2</text>
<text x="193.6" y="78.6">1</text>
<text x="193.6" y="81.1">4</text>
<text x="238.7" y="78.6">11</text>
<text x="238.7" y="83.7">19</text>
<text x="193.6" y="86.2">9</text>
<text x="238.7" y="86.2">20</text>
<text x="215.8" y="90.9" transform="rotate(-90 215.8 90.9)">6</text>
<text x="219.6" y="90.9" transform="rotate(-90 219.6 90.9)">7</text>
<text x="32.3" y="123.1">1</text>
<text x="32.3" y="125.6">3</text>
<text x="45" y="123.1">5</text>
<text x="88.2" y="123.1">1</text>
<text x="100.9" y="123.1">6</text>
<text x="231.7" y="124.3">1</text>
<text x="244.4" y="124.3">5</text>
<text x="88.2" y="128.1">3</text>
<text x="100.9" y="128.1">5</text>
<text x="231.7" y="126.9">3</text>
<text x="39.2" y="132.8" transform="rotate(-90 39.2 132.8)">2</text>
<text x="95.1" y="132.8" transform="rotate(-90 95.1 132.8)">2</text>
<text x="238.6" y="134.1" transform="rotate(-90 238.6 134.1)">2</text>
<text x="44.3" y="172.2" transform="rotate(-90 44.3 172.2)">1</text>
<text x="49.4" y="172.2" transform="rotate(-90 49.4 172.2)">6</text>
<text x="37.4" y="180.2">3</text>
<text x="37.4" y="185.3">5</text>
<text x="55.1" y="180.2">4</text>
<text x="46.9" y="190" transform="rotate(-90 46.9 190)">2</text>
</g>
<g font-size="1" fill="#840000">
<text x="111.3" y="24.3" transform="rotate(-90 111.3 24.3)">1V8</text>
<text x="116.4" y="29.3" transform="rotate(-90 116.4 29.3)">LDO_IN3V3</text>
<text x="216.7" y="29.3" transform="rotate(-90 216.7 29.3)">1V8</text>
<text x="238.3" y="29.3" transform="rotate(-90 238.3 29.3)">1V8</text>
<text x="27.8" y="33.9">SDA_3V3</text>
<text x="27.8" y="31.3">SCL_3V3</text>
<text x="50.7" y="31.3">SCL_3V3</text>
<text x="50.7" y="33.9">SDA_3V3</text>
<text x="30.4" y="36.4">QWIIC_3V3</text>
<text x="50.7" y="36.4">QWIIC_3V3</text>
<text x="97.4" y="47.1" transform="rotate(-90 97.4 47.1)">SDA_1V8</text>
<text x="99.9" y="47.1" transform="rotate(-90 99.9 47.1)">SCL_1V8</text>
<text x="127.8" y="49.7" transform="rotate(-90 127.8 49.7)">SCL_3V3</text>
<text x="130.4" y="49.7" transform="rotate(-90 130.4 49.7)">SDA_3V3</text>
<text x="70.3" y="59.3">SDA_1V8_PULL</text>
<text x="70.3" y="56.7">SCL_1V8_PULL</text>
<text x="143.4" y="56.7">SCL_3V3_PULL</text>
<text x="143.4" y="59.3">SDA_3V3_PULL</text>
<text x="30.4" y="63.1">INT_3V3</text>
<text x="30.4" y="65.6">SCL_3V3</text>
<text x="191.3" y="62.4" transform="rotate(-90 191.3 62.4)">1V8</text>
<text x="30.4" y="68.2">SDA_3V3</text>
<text x="89.7" y="70" transform="rotate(-90 89.7 70)">1V8</text>
<text x="172.3" y="67.4" transform="rotate(-90 172.3 67.4)">1V8</text>
<text x="138" y="73.8" transform="rotate(-90 138 73.8)">LDO_IN3V3</text>
<text x="177.6" y="75.8">SDA_1V8</text>
<text x="177.7" y="73.2">SCL_1V8</text>
<text x="66.5" y="82.1">SCL_1V8_PULL</text>
<text x="104" y="82.1">SDA_1V8_PULL</text>
<text x="117.3" y="82.1">SCL_3V3_PULL</text>
<text x="147.2" y="82.1">SDA_3V3_PULL</text>
<text x="178.1" y="82.1">HIRQ_1V8</text>
<text x="54.2" y="119.5" transform="rotate(-90 54.2 119.5)">3V3_OUT</text>
<text x="136.7" y="117" transform="rotate(-90 136.7 117)">3V3_OUT</text>
<text x="253.6" y="117" transform="rotate(-90 253.6 117)">1V8</text>
<text x="64.6" y="124">3V3_OUT</text>
<text x="108.8" y="120.8" transform="rotate(-90 108.8 120.8)">QWIIC_3V3</text>
<text x="129.1" y="125.9" transform="rotate(-90 129.1 125.9)">QWIIC_3V3</text>
<text x="212.9" y="120.8" transform="rotate(-90 212.9 120.8)">LDO_IN3V3</text>
<text x="220.6" y="120.8" transform="rotate(-90 220.6 120.8)">LDO_IN3V3</text>
<text x="25" y="157.6" transform="rotate(-90 25 157.6)">1V8</text>
<text x="70.7" y="158.9" transform="rotate(-90 70.7 158.9)">LDO_IN3V3</text>
<text x="19.4" y="181.2">HIRQ_1V8</text>
<text x="63.4" y="181.2">INT_3V3</text>
<text x="30.1" y="186.3">1V8</text>
</g>
<g font-size="1" fill="#006464">
<text x="181.6" y="124">VSNS</text>
<text x="162.3" y="129">EN</text>
<text x="162.3" y="131.6">ILIM</text>
<text x="182.1" y="131.6">STAT</text>
<text x="182.6" y="129">OUT</text>
<text x="162.3" y="136.7">IN2</text>
<text x="162.3" y="134.1">IN1</text>
<text x="182.4" y="144.3">GND</text>
</g>
<g font-size="1" fill="#a90000">
<text x="188.6" y="123">3</text>
<text x="158.2" y="128.1">2</text>
<text x="158.2" y="130.6">4</text>
<text x="188.6" y="130.6">1</text>
<text x="188.6" y="128.1">7</text>
<text x="158.2" y="135.7">6</text>
<text x="158.2" y="133.2">8</text>
<text x="188.6" y="143.3">5</text>
</g>
</svg>
